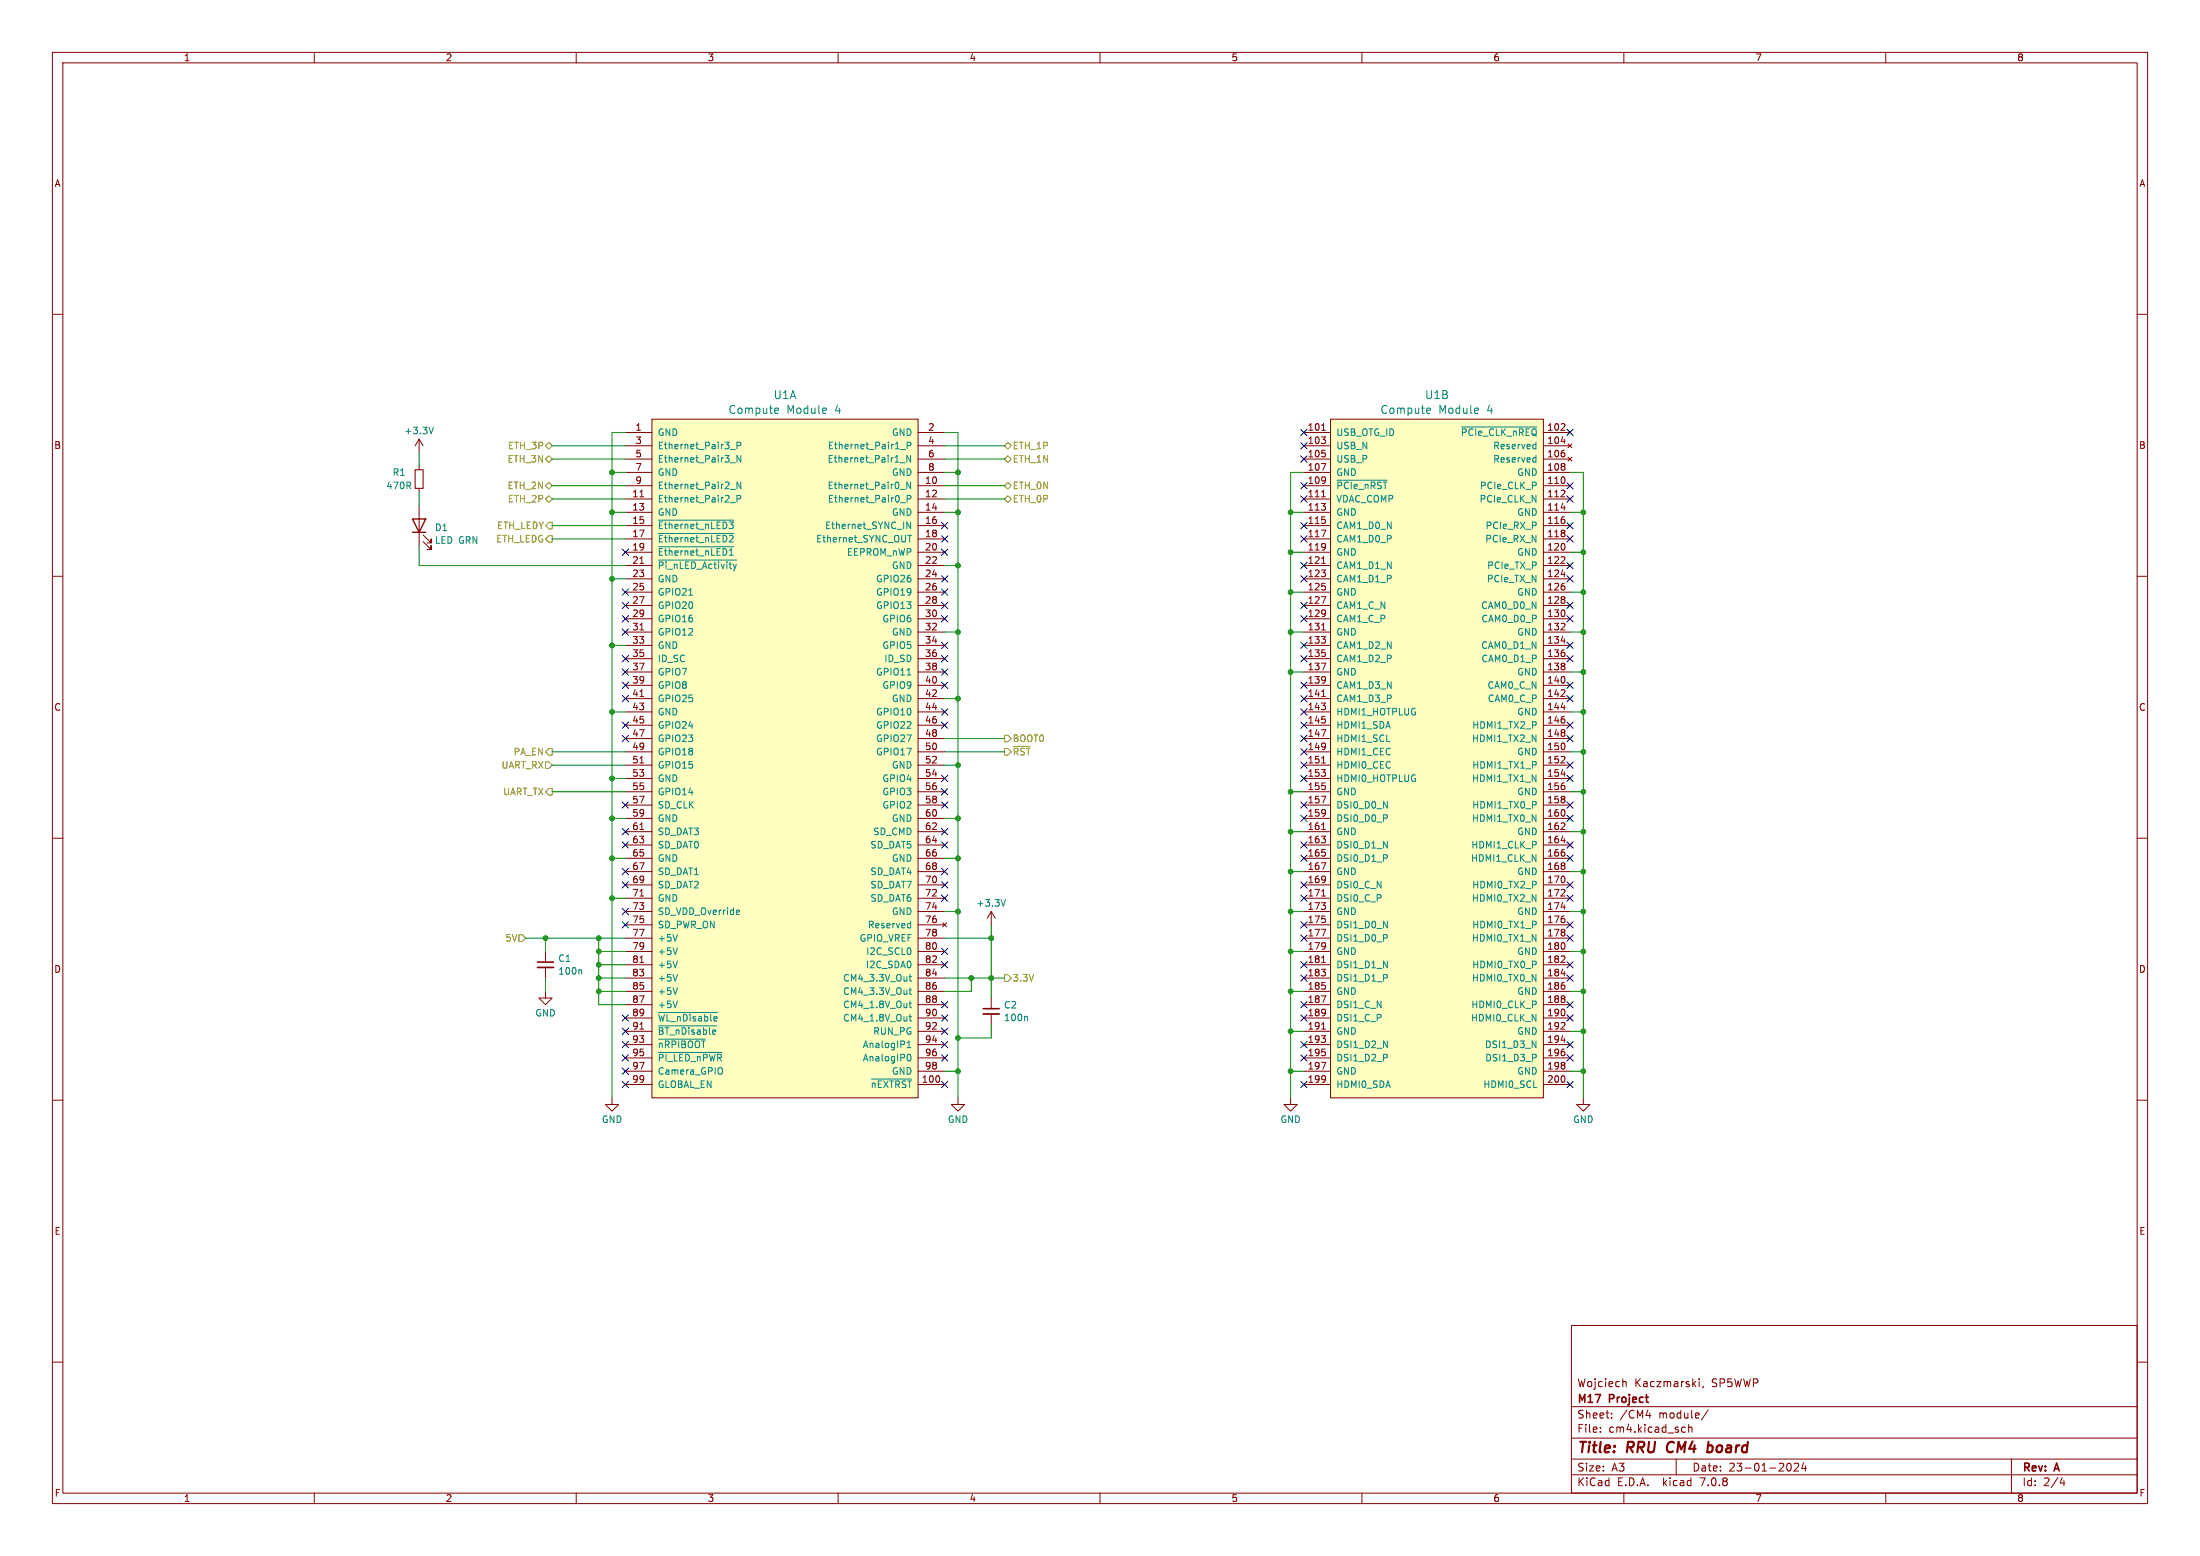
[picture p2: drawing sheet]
<svg xmlns="http://www.w3.org/2000/svg" width="420mm" height="297mm" viewBox="0 0 420 297" stroke-linecap="round" stroke-linejoin="round" font-family="sans-serif">
<g fill="none" stroke="#840000" stroke-width=".19">
<path d="M10 10h400v277h-400zM12 12h396v273h-396zM60 10v2M110 10v2M160 10v2M210 10v2M260 10v2M310 10v2M360 10v2M10 60h2M408 60h2M80 83.8l-.8 1.3"/>
<path d="M80 83.8v2.6M80 88.9v.8M80 93.2v.8M80 96.5v7.6M80 83.8l.8 1.3M119.4 82.6h5.1M119.4 92.7h5.1M119.4 95.3h5.1M119.4 97.8h5.1M119.4 85.1h5.1M119.4 87.6h5.1M119.4 90.2h5.1"/>
<path d="M122.2 94.8h.7M124.5 80h50.8v129.6h-50.8zM175.3 82.6h5M175.3 92.7h5M175.3 95.3h5M175.3 97.8h5M175.3 85.1h5M175.3 87.6h5M175.3 90.2h5M248.9 82.6h5.1M248.9 92.7h5.1M248.9 95.3h5.1"/>
<path d="M248.9 97.8h5.1M248.9 85.1h5.1M248.9 87.6h5.1M248.9 90.2h5.1M252.2 88.5h.9l-.6 1.3M252.3 94.8h.7M252.3 82.1h.7M254 80h40.6v129.6h-40.6zM294.6 82.6h5.1M294.6 92.7h5.1M294.6 95.3h5.1M294.6 97.8h5.1"/>
<path d="M294.6 85.1h5.1M294.6 87.6h5.1M294.6 90.2h5.1M298 94.8h.8M298 82.1h.8M298 84.2h.8M298 96.9h.8M298.7 81v.4M298.7 93.7v.4M299.3 84.7l.8 .8M299.3 87.2l.8 .8M300.1 84.7l-.8 .8"/>
<path d="M300.1 87.2l-.8 .8M10 110h2M80.8 103.4l1.5 1.5v-.8v.8h-.8M80.8 102.1l1.5 1.5v-.7v.7h-.8M119.4 100.3h5.1M119.4 102.9h5.1M119.4 105.4h5.1M119.4 108h5.1M119.4 110.5h5.1M119.4 113h5.1M119.4 115.6h5.1M119.4 118.1h5.1"/>
<path d="M122.2 107.5h.7M175.3 100.3h5M175.3 102.9h5M175.3 105.4h5M175.3 108h5M175.3 110.5h5M175.3 113h5M175.3 115.6h5M175.3 118.1h5M248.9 100.3h5.1M248.9 102.9h5.1M248.9 105.4h5.1"/>
<path d="M248.9 108h5.1M248.9 110.5h5.1M248.9 113h5.1M248.9 115.6h5.1M248.9 118.1h5.1M252.2 101.2h.9l-.6 1.3M252.2 113.9h.9l-.6 1.3M252.3 107.5h.7M294.6 100.3h5.1M294.6 102.9h5.1M294.6 105.4h5.1M294.6 108h5.1"/>
<path d="M294.6 110.5h5.1M294.6 113h5.1M294.6 115.6h5.1M294.6 118.1h5.1M298 107.5h.8M298 109.6h.8M298.7 106.4v.4M298.7 119.1v.4M408 110h2M119.4 120.7h5.1M119.4 123.2h5.1M119.4 125.7h5.1"/>
<path d="M119.4 128.3h5.1M119.4 130.8h5.1M119.4 133.4h5.1M119.4 135.9h5.1M119.4 138.4h5.1M122.2 120.2h.7M122.2 132.9h.7M175.3 120.7h5M175.3 123.2h5M175.3 125.7h5M175.3 128.3h5M175.3 130.8h5"/>
<path d="M175.3 133.4h5M175.3 135.9h5M175.3 138.4h5M248.9 120.7h5.1M248.9 123.2h5.1M248.9 125.7h5.1M248.9 128.3h5.1M248.9 130.8h5.1M248.9 133.4h5.1M248.9 135.9h5.1M248.9 138.4h5.1M252.2 126.6h.9l-.6 1.3"/>
<path d="M252.2 139.3h.9l-.6 1.3M252.3 120.2h.7M252.3 132.9h.7M294.6 120.7h5.1M294.6 123.2h5.1M294.6 125.7h5.1M294.6 128.3h5.1M294.6 130.8h5.1M294.6 133.4h5.1M294.6 135.9h5.1M294.6 138.4h5.1M298 120.2h.8"/>
<path d="M298 132.9h.8M298 122.3h.8M298 135h.8M298.7 131.8v.4M10 160h2M119.4 141h5.1M119.4 143.5h5.1M119.4 146.1h5.1M119.4 148.6h5.1M119.4 151.1h5.1M119.4 153.7h5.1M119.4 156.2h5.1"/>
<path d="M119.4 158.8h5.1M122.2 145.6h.7M122.2 158.3h.7M175.3 141h5M175.3 143.5h5M175.3 146.1h5M175.3 148.6h5M175.3 151.1h5M175.3 153.7h5M175.3 156.2h5M175.3 158.8h5M248.9 141h5.1"/>
<path d="M248.9 143.5h5.1M248.9 146.1h5.1M248.9 148.6h5.1M248.9 151.1h5.1M248.9 153.7h5.1M248.9 156.2h5.1M248.9 158.8h5.1M252.2 152h.9l-.6 1.3M252.3 145.6h.7M252.3 158.3h.7M294.6 141h5.1M294.6 143.5h5.1"/>
<path d="M294.6 146.1h5.1M294.6 148.6h5.1M294.6 151.1h5.1M294.6 153.7h5.1M294.6 156.2h5.1M294.6 158.8h5.1M298 145.6h.8M298 158.3h.8M298 147.7h.8M298.7 144.5v.4M298.7 157.2v.4M408 160h2"/>
<path d="M119.4 161.3h5.1M119.4 163.8h5.1M119.4 166.4h5.1M119.4 168.9h5.1M119.4 171.5h5.1M119.4 174h5.1M119.4 176.5h5.1M119.4 179.1h5.1M122.2 171h.7M175.3 161.3h5M175.3 163.8h5M175.3 166.4h5"/>
<path d="M175.3 168.9h5M175.3 171.5h5M175.3 174h5M175.3 176.5h5M175.3 179.1h5M180 176.1l.7 .8M180.7 176.1l-.7 .8M189.2 174v2.5M189.2 174l-.7 1.3M189.2 174l.8 1.3M248.9 161.3h5.1M248.9 163.8h5.1"/>
<path d="M248.9 166.4h5.1M248.9 168.9h5.1M248.9 171.5h5.1M248.9 174h5.1M248.9 176.5h5.1M248.9 179.1h5.1M252.2 164.7h.9l-.6 1.3M252.2 177.4h.9l-.6 1.3M252.3 171h.7M294.6 161.3h5.1M294.6 163.8h5.1M294.6 166.4h5.1"/>
<path d="M294.6 168.9h5.1M294.6 171.5h5.1M294.6 174h5.1M294.6 176.5h5.1M294.6 179.1h5.1M298 171h.8M298 160.4h.8M298 173.1h.8M298.7 169.9v.4M104.1 189.2v1.3h1.3l-1.3 1.3-1.2-1.3h1.2M104.1 181.6v2M104.1 184.7v2"/>
<path d="M119.4 181.6h5.1M119.4 184.2h5.1M119.4 186.7h5.1M119.4 189.2h5.1M119.4 191.8h5.1M119.4 194.3h5.1M119.4 196.9h5.1M119.4 199.4h5.1M122.2 183.7h.7M122.2 196.4h.7M175.3 181.6h5M175.3 184.2h5"/>
<path d="M175.3 186.7h5M175.3 189.2h5M175.3 191.8h5M175.3 194.3h5M175.3 196.9h5M175.3 199.4h5M189.2 190.5v2M189.2 193.5v2.1M248.9 181.6h5.1M248.9 184.2h5.1M248.9 186.7h5.1M248.9 189.2h5.1"/>
<path d="M248.9 191.8h5.1M248.9 194.3h5.1M248.9 196.9h5.1M248.9 199.4h5.1M252.2 190.1h.9l-.6 1.3M252.3 183.7h.7M252.3 196.4h.7M294.6 181.6h5.1M294.6 184.2h5.1M294.6 186.7h5.1M294.6 189.2h5.1M294.6 191.8h5.1"/>
<path d="M294.6 194.3h5.1M294.6 196.9h5.1M294.6 199.4h5.1M298 183.7h.8M298 196.4h.8M298 185.8h.8M298 198.5h.8M298.7 182.6v.4M298.7 195.3v.4M10 210h2M116.8 209.6v1.2h1.3l-1.3 1.3-1.2-1.3h1.2M119.4 207h5.1"/>
<path d="M119.4 201.9h5.1M119.4 204.5h5.1M175.3 207h5M175.3 201.9h5M175.3 204.5h5M182.9 209.6v1.2h1.2l-1.2 1.3-1.3-1.3h1.3M246.4 209.6v1.2h1.2l-1.2 1.3-1.3-1.3h1.3M248.9 207h5.1M248.9 201.9h5.1M248.9 204.5h5.1M252.2 202.8h.9l-.6 1.3M294.6 207h5.1"/>
<path d="M294.6 201.9h5.1M294.6 204.5h5.1M302.3 209.6v1.2h1.2l-1.2 1.3-1.3-1.3h1.3M408 210h2M10 260h2M300 253h108v32h-108zM408 260h2M300 278.5h108M300 274.5h108M300 268.5h108M305.5 273.2v.2M305.5 272.5v.1"/>
<path d="M307.7 270.5v.2M307.7 269.8v.1M310 263.7h.2l.2 .2v.8M314.2 270.2h1M314.9 269.7v1M320 278.5v3M321.3 272.4l.4 .1M321.7 273.3l-.4 .1M322.4 272.5l.2-.1 .3 .1 .1 .9M322.4 271.9v1.5M324.4 263.2v.1M324.4 263.7v1"/>
<path d="M325.2 264.6l-.2 .3M326.1 269.1l-1.3 1.9M341.3 279.4l.1-.1a.8 .8 0 0 1 .6 .7 .8 .8 0 0 1-.6 .8l-.1-.1M342.5 279.4l.6-.1 .2 .1 .1 .3-1 1.1h1M344.3 279.2l-.4 1.1h1M344.7 279.8v1M384 278.5v6.5M60 285v2M110 285v2M160 285v2M210 285v2M260 285v2"/>
<path d="M300 281.5h108M310 285v2M360 285v2M393.7 282l-.4 1.1h.9M394 282.6v1"/>
</g>
<path d="M318.5 275.5a1.26 1.26 0 0 0 0 1.6M326.1 276h.7M326.2 275.2l-.3 2M326.8 277a.67 .67 0 0 1-.9 .1" fill="none" stroke="#840000" stroke-width=".4"/>
<g fill="#ffffc2" stroke="#ffffc2" stroke-width=".19">
<path d="M124.5 80h50.8v129.6h-50.8z"/>
<path d="M254 80h40.6v129.6h-40.6z"/>
</g>
<g fill="none" stroke="#008484" stroke-width=".19">
<path d="M148.1 77.9l.5 .1v.3l-.7 .1M148.6 78.8l-.5 .1M272.6 77.9l.4 .1 .1 .3-.7 .1M273 78.8l-.4 .1M82.7 81.5l-.4 1.3M125.7 99.3h14.4M139.4 93.4h1M139.4 96h1M139.4 85.8h1M139.4 88.3h1M140.7 85.1l.6-.1 .1-.2v-.3l-.7-.1v1.3M140.7 95.2h.6l.1-.2v-.3l-.7-.1v1.2"/>
<path d="M141.4 86.9v1.3l-.7-1.3v1.3M141.4 92v1.3l-.7-1.3v1.3M171.8 93.4h1M171.8 88.3h1M171.9 96h1M171.9 85.8h1M173.1 99.6l.7 1.3v-1.3M173.2 95.2h.6l.1-.2-.1-.3-.6-.1v1.2M173.2 85.1l.6-.1 .1-.2-.1-.3-.6-.1v1.3M173.8 86.9v1.3l-.7-1.3v1.3M173.8 92v1.3l-.7-1.3v1.3M255.2 91.7h9.6"/>
<path d="M279 81.5h14.4M292.9 84.8l.3 .1M292.9 87.4h.3M293.2 84.4v1.3M293.2 86.9v1.3M293.2 85.6l-.3 .1M293.2 88.1l-.3 .1M125.7 101.8h14.4M125.7 104.4h14.4M125.7 106.9h14.9M131.5 113.6h.7M173.3 102.2h.7"/>
<path d="M173.7 102.2v1.2M173.2 128.8h.7M129.3 178.4l-.4 1.2M140.8 173.7l.3 .1 .1 .2-.6 .1M141.1 174.5l-.3 .1M173.5 176.3h.3M173.8 175.8v1.3M173.8 177l-.3 .1M192 171.7l-.5 1.3M110.9 185.1l.2 .2v.6M125.7 193.3h11.3M125.7 195.8h11.1"/>
<path d="M125.7 198.3h8.9M129.3 180.9l-.4 1.3M129.3 183.5l-.4 1.2M129.3 186l-.4 1.3M129.3 188.5l-.4 1.3M129.3 191.1l-.4 1.2M173.2 200h.7M173.2 199.1l.3-.4v1.3M173.5 186.4h.5M173.5 189h.5M173.5 191.5h.5M173.5 194h.5"/>
<path d="M173.7 186v1.1l.3 .2M173.7 188.5v1.1l.3 .2M173.7 191.1v1.1l.3 .1M173.7 193.6v1.1l.3 .2M196 194l.1 .2v.6M125.7 200.9h12.1M137.6 203.8h.1a.81 .81 0 0 1-.1 1.2M166.3 206h7.7M173.3 201.4l.2-.2a.68 .68 0 0 1 .4 .7 .68 .68 0 0 1-.4 .6l-.2-.1"/>
</g>
<path d="M79.2 89.7h1.6v3.5h-1.6z" fill="none" stroke="#840000" stroke-width=".2"/>
<path d="M102.6 184.7h3.1M187.7 193.5h3.1" fill="none" stroke="#840000" stroke-width=".33"/>
<path d="M102.6 183.6h3.1M187.7 192.5h3.1" fill="none" stroke="#840000" stroke-width=".3"/>
<path d="M78.7 99.1h2.6l-1.3 2.5zM78.7 101.6h2.6" fill="none" stroke="#840000" stroke-width=".25"/>
<g fill="none" stroke="#848400" stroke-width=".19">
<path d="M104.1 87.6l.7-.6 .6 .6-.6 .7zM104.1 85.1l.7-.6 .6 .6-.6 .6zM104.8 94.6l.6 .7-.6 .6-.7-.6zM104.8 92.1l.6 .6-.6 .6-.7-.6zM104.8 99.7h.6v1.3h-.6l-.7-.7zM191.8 85.1l.6-.6 .6 .6-.6 .6zM191.8 87.6l.6-.6 .6 .6-.6 .7zM191.8 95.3l.6-.7 .6 .7-.6 .6zM191.8 92.7l.6-.6 .6 .6-.6 .6zM104.8 102.2h.6v1.3h-.6l-.7-.6zM104.1 145.4h.7l.6 .7-.6 .6h-.7zM104.8 150.5h.6v1.3h-.6l-.7-.7z"/>
<path d="M104.8 142.9h.6v1.2h-.6l-.7-.6zM191.8 140.3h.6l.6 .7-.6 .6h-.6zM191.8 142.9h.6l.6 .6-.6 .6h-.6zM193.5 142.5h3.2M99.1 178.4h.6l.6 .7-.6 .6h-.6zM191.8 186.1h.6l.6 .6-.6 .6h-.6z"/>
</g>
<g fill="none" stroke="#008400" stroke-width=".19">
<path d="M80 86.4v2.5M80 94v2.5M105.4 85.1h14M105.4 95.3h14M105.4 92.7h14M105.4 87.6h14M116.8 97.8h2.6M116.8 90.2h2.6M119.4 82.6h-2.6v127M180.3 97.8h2.6M180.3 85.1h11.5M180.3 90.2h2.6"/>
<path d="M180.3 82.6h2.6v127M180.3 95.3h11.5M180.3 92.7h11.5M180.3 87.6h11.5M246.4 97.8h2.5M248.9 90.2h-2.5v119.4M299.7 90.2h2.6v119.4M299.7 97.8h2.6M80 104.1v3.9h39.4M105.4 102.9h14M105.4 100.3h14M116.8 110.5h2.6"/>
<path d="M180.3 108h2.6M246.4 113h2.5M246.4 105.4h2.5M299.7 113h2.6M299.7 105.4h2.6M116.8 123.2h2.6M116.8 135.9h2.6M180.3 120.7h2.6M180.3 133.4h2.6M246.4 120.7h2.5M246.4 128.3h2.5M299.7 120.7h2.6"/>
<path d="M299.7 128.3h2.6M299.7 135.9h2.6M105.4 143.5h14M105.4 146.1h14M105.4 151.1h14M116.8 156.2h2.6M116.8 148.6h2.6M180.3 143.5h11.5M180.3 146.1h2.6M180.3 156.2h2.6M180.3 141h11.5M246.4 158.8h2.5"/>
<path d="M246.4 151.1h2.5M299.7 143.5h2.6M299.7 158.8h2.6M299.7 151.1h2.6M100.3 179.1h19.1M104.1 179.1v2.5M114.3 179.1v12.7h5.1M116.8 171.5h2.6M116.8 163.8h2.6M180.3 179.1h8.9M180.3 174h2.6M180.3 163.8h2.6"/>
<path d="M189.2 176.5v14M246.4 174h2.5M246.4 166.4h2.5M299.7 174h2.6M299.7 166.4h2.6M104.1 186.7v2.5M114.3 186.7h5.1M114.3 184.2h5.1M114.3 181.6h5.1M114.3 189.2h5.1M180.3 186.7h11.5M185.4 186.7v2.5h-5.1"/>
<path d="M189.2 195.6v2.5h-6.3M246.4 181.6h2.5M246.4 189.2h2.5M246.4 196.9h2.5M299.7 181.6h2.6M299.7 189.2h2.6M299.7 196.9h2.6M180.3 204.5h2.6M246.4 204.5h2.5M299.7 204.5h2.6"/>
</g>
<g fill="none" stroke="#000084" stroke-width=".19">
<path d="M179.7 99.7l1.2 1.2M180.9 99.7l-1.2 1.2M248.3 99.7l1.2 1.2M248.3 92.1l1.2 1.2M248.3 94.6l1.2 1.3M248.3 81.9l1.2 1.3M248.3 84.5l1.2 1.2M248.3 87l1.2 1.2M249.5 84.5l-1.2 1.2M249.5 99.7l-1.2 1.2M249.5 92.1l-1.2 1.2M249.5 94.6l-1.2 1.3"/>
<path d="M249.5 81.9l-1.2 1.3M249.5 87l-1.2 1.2M299.1 92.1l1.2 1.2M299.1 81.9l1.2 1.3M299.1 94.6l1.2 1.3M299.1 99.7l1.2 1.2M300.3 92.1l-1.2 1.2M300.3 81.9l-1.2 1.3M300.3 94.6l-1.2 1.3M300.3 99.7l-1.2 1.2M118.8 104.8l1.2 1.2M118.8 115l1.2 1.2"/>
<path d="M118.8 112.4l1.2 1.2M118.8 117.5l1.2 1.2M120 104.8l-1.2 1.2M120 115l-1.2 1.2M120 112.4l-1.2 1.2M120 117.5l-1.2 1.2M179.7 117.5l1.2 1.2M179.7 115l1.2 1.2M179.7 112.4l1.2 1.2M179.7 109.9l1.2 1.2M179.7 104.8l1.2 1.2M179.7 102.3l1.2 1.2"/>
<path d="M180.9 115l-1.2 1.2M180.9 104.8l-1.2 1.2M180.9 117.5l-1.2 1.2M180.9 112.4l-1.2 1.2M180.9 109.9l-1.2 1.2M180.9 102.3l-1.2 1.2M248.3 102.3l1.2 1.2M248.3 109.9l1.2 1.2M248.3 107.3l1.2 1.3M248.3 115l1.2 1.2M248.3 117.5l1.2 1.2M249.5 102.3l-1.2 1.2"/>
<path d="M249.5 109.9l-1.2 1.2M249.5 107.3l-1.2 1.3M249.5 115l-1.2 1.2M249.5 117.5l-1.2 1.2M299.1 117.5l1.2 1.2M299.1 102.3l1.2 1.2M299.1 107.3l1.2 1.3M299.1 109.9l1.2 1.2M299.1 115l1.2 1.2M300.3 117.5l-1.2 1.2M300.3 102.3l-1.2 1.2M300.3 107.3l-1.2 1.3"/>
<path d="M300.3 109.9l-1.2 1.2M300.3 115l-1.2 1.2M118.8 130.2l1.2 1.2M118.8 132.7l1.2 1.3M118.8 137.8l1.2 1.2M118.8 120l1.2 1.3M118.8 127.7l1.2 1.2M118.8 125.1l1.2 1.2M120 130.2l-1.2 1.2M120 132.7l-1.2 1.3M120 137.8l-1.2 1.2M120 120l-1.2 1.3"/>
<path d="M120 127.7l-1.2 1.2M120 125.1l-1.2 1.2M179.7 130.2l1.2 1.2M179.7 135.3l1.2 1.2M179.7 127.7l1.2 1.2M179.7 137.8l1.2 1.2M179.7 122.6l1.2 1.2M179.7 125.1l1.2 1.2M180.9 130.2l-1.2 1.2M180.9 135.3l-1.2 1.2M180.9 127.7l-1.2 1.2M180.9 137.8l-1.2 1.2"/>
<path d="M180.9 122.6l-1.2 1.2M180.9 125.1l-1.2 1.2M248.3 125.1l1.2 1.2M248.3 137.8l1.2 1.2M248.3 130.2l1.2 1.2M248.3 135.3l1.2 1.2M248.3 122.6l1.2 1.2M248.3 132.7l1.2 1.3M249.5 132.7l-1.2 1.3M249.5 137.8l-1.2 1.2M249.5 130.2l-1.2 1.2M249.5 125.1l-1.2 1.2"/>
<path d="M249.5 135.3l-1.2 1.2M249.5 122.6l-1.2 1.2M299.1 137.8l1.2 1.2M299.1 125.1l1.2 1.2M299.1 122.6l1.2 1.2M299.1 132.7l1.2 1.3M299.1 130.2l1.2 1.2M300.3 137.8l-1.2 1.2M300.3 125.1l-1.2 1.2M300.3 122.6l-1.2 1.2M300.3 132.7l-1.2 1.3M300.3 130.2l-1.2 1.2"/>
<path d="M118.8 158.1l1.2 1.3M118.8 153.1l1.2 1.2M118.8 140.4l1.2 1.2M120 158.1l-1.2 1.3M120 153.1l-1.2 1.2M120 140.4l-1.2 1.2M179.7 150.5l1.2 1.2M179.7 153.1l1.2 1.2M179.7 158.1l1.2 1.3M179.7 148l1.2 1.2M180.9 150.5l-1.2 1.2M180.9 153.1l-1.2 1.2"/>
<path d="M180.9 158.1l-1.2 1.3M180.9 148l-1.2 1.2M248.3 153.1l1.2 1.2M248.3 155.6l1.2 1.2M248.3 140.4l1.2 1.2M248.3 148l1.2 1.2M248.3 142.9l1.2 1.2M248.3 145.4l1.2 1.3M249.5 153.1l-1.2 1.2M249.5 142.9l-1.2 1.2M249.5 145.4l-1.2 1.3M249.5 155.6l-1.2 1.2"/>
<path d="M249.5 140.4l-1.2 1.2M249.5 148l-1.2 1.2M299.1 153.1l1.2 1.2M299.1 155.6l1.2 1.2M299.1 145.4l1.2 1.3M299.1 148l1.2 1.2M299.1 140.4l1.2 1.2M300.3 153.1l-1.2 1.2M300.3 155.6l-1.2 1.2M300.3 145.4l-1.2 1.3M300.3 148l-1.2 1.2M300.3 140.4l-1.2 1.2"/>
<path d="M118.8 173.4l1.2 1.2M118.8 175.9l1.2 1.2M118.8 168.3l1.2 1.2M118.8 165.8l1.2 1.2M118.8 160.7l1.2 1.2M120 173.4l-1.2 1.2M120 175.9l-1.2 1.2M120 168.3l-1.2 1.2M120 165.8l-1.2 1.2M120 160.7l-1.2 1.2M179.7 168.3l1.2 1.2M179.7 170.8l1.2 1.3"/>
<path d="M179.7 160.7l1.2 1.2M179.7 165.8l1.2 1.2M180.9 168.3l-1.2 1.2M180.9 170.8l-1.2 1.3M180.9 160.7l-1.2 1.2M180.9 165.8l-1.2 1.2M248.3 168.3l1.2 1.2M248.3 175.9l1.2 1.2M248.3 170.8l1.2 1.3M248.3 160.7l1.2 1.2M248.3 163.2l1.2 1.2M248.3 178.5l1.2 1.2"/>
<path d="M249.5 168.3l-1.2 1.2M249.5 175.9l-1.2 1.2M249.5 160.7l-1.2 1.2M249.5 170.8l-1.2 1.3M249.5 163.2l-1.2 1.2M249.5 178.5l-1.2 1.2M299.1 175.9l1.2 1.2M299.1 170.8l1.2 1.3M299.1 168.3l1.2 1.2M299.1 178.5l1.2 1.2M299.1 163.2l1.2 1.2M299.1 160.7l1.2 1.2"/>
<path d="M300.3 175.9l-1.2 1.2M300.3 170.8l-1.2 1.3M300.3 168.3l-1.2 1.2M300.3 178.5l-1.2 1.2M300.3 163.2l-1.2 1.2M300.3 160.7l-1.2 1.2M118.8 198.8l1.2 1.2M118.8 193.7l1.2 1.2M118.8 196.2l1.2 1.3M120 196.2l-1.2 1.3M120 198.8l-1.2 1.2M120 193.7l-1.2 1.2"/>
<path d="M179.7 198.8l1.2 1.2M179.7 196.2l1.2 1.3M179.7 193.7l1.2 1.2M179.7 191.2l1.2 1.2M179.7 183.5l1.2 1.3M179.7 181l1.2 1.2M180.9 198.8l-1.2 1.2M180.9 196.2l-1.2 1.3M180.9 193.7l-1.2 1.2M180.9 191.2l-1.2 1.2M180.9 183.5l-1.2 1.3M180.9 181l-1.2 1.2"/>
<path d="M248.3 191.2l1.2 1.2M248.3 193.7l1.2 1.2M248.3 183.5l1.2 1.3M248.3 186.1l1.2 1.2M248.3 198.8l1.2 1.2M249.5 183.5l-1.2 1.3M249.5 191.2l-1.2 1.2M249.5 193.7l-1.2 1.2M249.5 186.1l-1.2 1.2M249.5 198.8l-1.2 1.2M299.1 183.5l1.2 1.3M299.1 186.1l1.2 1.2"/>
<path d="M299.1 191.2l1.2 1.2M299.1 193.7l1.2 1.2M299.1 198.8l1.2 1.2M300.3 183.5l-1.2 1.3M300.3 186.1l-1.2 1.2M300.3 191.2l-1.2 1.2M300.3 193.7l-1.2 1.2M300.3 198.8l-1.2 1.2M118.8 206.4l1.2 1.2M118.8 203.9l1.2 1.2M118.8 201.3l1.2 1.2M120 206.4l-1.2 1.2"/>
<path d="M120 203.9l-1.2 1.2M120 201.3l-1.2 1.2M179.7 206.4l1.2 1.2M179.7 201.3l1.2 1.2M180.9 201.3l-1.2 1.2M180.9 206.4l-1.2 1.2M248.3 201.3l1.2 1.2M248.3 206.4l1.2 1.2M249.5 206.4l-1.2 1.2M249.5 201.3l-1.2 1.2M299.1 201.3l1.2 1.2M299.1 206.4l1.2 1.2"/>
<path d="M300.3 201.3l-1.2 1.2M300.3 206.4l-1.2 1.2"/>
</g>
<g fill="#008400" stroke="#008400" stroke-width=".19">
<circle cx="302.3" cy="204.5" r=".46"/>
<circle cx="302.3" cy="174" r=".46"/>
<circle cx="302.3" cy="181.6" r=".46"/>
<circle cx="302.3" cy="189.2" r=".46"/>
<circle cx="302.3" cy="158.8" r=".46"/>
<circle cx="302.3" cy="166.4" r=".46"/>
<circle cx="302.3" cy="196.9" r=".46"/>
<circle cx="302.3" cy="151.1" r=".46"/>
<circle cx="302.3" cy="128.3" r=".46"/>
<circle cx="302.3" cy="120.7" r=".46"/>
<circle cx="302.3" cy="143.5" r=".46"/>
<circle cx="302.3" cy="97.8" r=".46"/>
<circle cx="302.3" cy="135.9" r=".46"/>
<circle cx="302.3" cy="105.4" r=".46"/>
<circle cx="302.3" cy="113" r=".46"/>
<circle cx="246.4" cy="151.1" r=".46"/>
<circle cx="246.4" cy="158.8" r=".46"/>
<circle cx="246.4" cy="196.9" r=".46"/>
<circle cx="246.4" cy="189.2" r=".46"/>
<circle cx="246.4" cy="174" r=".46"/>
<circle cx="246.4" cy="204.5" r=".46"/>
<circle cx="246.4" cy="166.4" r=".46"/>
<circle cx="246.4" cy="181.6" r=".46"/>
<circle cx="246.4" cy="113" r=".46"/>
<circle cx="246.4" cy="97.8" r=".46"/>
<circle cx="246.4" cy="128.3" r=".46"/>
<circle cx="246.4" cy="105.4" r=".46"/>
<circle cx="246.4" cy="120.7" r=".46"/>
<circle cx="189.2" cy="186.7" r=".46"/>
<circle cx="189.2" cy="179.1" r=".46"/>
<circle cx="182.9" cy="198.1" r=".46"/>
<circle cx="182.9" cy="204.5" r=".46"/>
<circle cx="185.4" cy="186.7" r=".46"/>
<circle cx="182.9" cy="120.7" r=".46"/>
<circle cx="182.9" cy="90.2" r=".46"/>
<circle cx="182.9" cy="108" r=".46"/>
<circle cx="182.9" cy="133.4" r=".46"/>
<circle cx="182.9" cy="97.8" r=".46"/>
<circle cx="114.3" cy="179.1" r=".46"/>
<circle cx="114.3" cy="184.2" r=".46"/>
<circle cx="114.3" cy="186.7" r=".46"/>
<circle cx="114.3" cy="189.2" r=".46"/>
<circle cx="114.3" cy="181.6" r=".46"/>
<circle cx="116.8" cy="148.6" r=".46"/>
<circle cx="116.8" cy="123.2" r=".46"/>
<circle cx="116.8" cy="97.8" r=".46"/>
<circle cx="116.8" cy="110.5" r=".46"/>
<circle cx="116.8" cy="135.9" r=".46"/>
<circle cx="116.8" cy="171.5" r=".46"/>
<circle cx="116.8" cy="163.8" r=".46"/>
<circle cx="116.8" cy="156.2" r=".46"/>
<circle cx="104.1" cy="179.1" r=".46"/>
<circle cx="182.9" cy="156.2" r=".46"/>
<circle cx="182.9" cy="174" r=".46"/>
<circle cx="182.9" cy="163.8" r=".46"/>
<circle cx="182.9" cy="146.1" r=".46"/>
<circle cx="116.8" cy="90.2" r=".46"/>
</g>
<g font-size="2.8" fill="#840000">
<text x="301" y="277.9">Title:</text>
<text x="310.6" y="277.9">RRU</text>
<text x="319.1" y="277.9">CM4</text>
<text x="327.6" y="277.9">board</text>
</g>
<g font-size="2.1" fill="#008484">
<text x="147.6" y="76.4">U1A</text>
<text x="272" y="76.4">U1B</text>
<text x="139" y="79.2">Compute</text>
<text x="150.2" y="79.2">Module</text>
<text x="159.5" y="79.2">4</text>
<text x="263.4" y="79.2">Compute</text>
<text x="274.6" y="79.2">Module</text>
<text x="283.9" y="79.2">4</text>
</g>
<g font-size="2.1" fill="#840000">
<text x="301" y="268.2">M17</text>
<text x="301" y="265">Wojciech</text>
<text x="307.3" y="268.2">Project</text>
<text x="312" y="265">Kaczmarski,</text>
<text x="326.8" y="265">SP5WWP</text>
<text x="301" y="273.7">File:</text>
<text x="301" y="271">Sheet:</text>
<text x="307.1" y="273.7">cm4.kicad_sch</text>
<text x="309.2" y="271">/CM4</text>
<text x="316.7" y="271">module/</text>
<text x="301" y="281.1">Size:</text>
<text x="307.6" y="281.1">A3</text>
<text x="323" y="281.1">Date:</text>
<text x="330" y="281.1">23-01-2024</text>
<text x="386" y="281.3">Rev:</text>
<text x="392.4" y="281.3">A</text>
<text x="301" y="283.9">KiCad</text>
<text x="308.7" y="283.9">E.D.A.</text>
<text x="317.6" y="283.9">kicad</text>
<text x="324.8" y="283.9">7.0.8</text>
<text x="386" y="283.9">Id:</text>
<text x="390.1" y="283.9">2/4</text>
</g>
<g font-size="1.8" fill="#840000">
<text x="35" y="11.9">1</text>
<text x="85" y="11.9">2</text>
<text x="135" y="11.9">3</text>
<text x="185" y="11.9">4</text>
<text x="235" y="11.9">5</text>
<text x="285" y="11.9">6</text>
<text x="335" y="11.9">7</text>
<text x="385" y="11.9">8</text>
<text x="10.3" y="35.9">A</text>
<text x="408.3" y="35.9">A</text>
<text x="121.2" y="82.3">1</text>
<text x="177.1" y="82.3">2</text>
<text x="249.5" y="82.3">101</text>
<text x="295.3" y="82.3">102</text>
<text x="10.3" y="85.9">B</text>
<text x="121.2" y="84.8">3</text>
<text x="121.2" y="87.4">5</text>
<text x="121.2" y="89.9">7</text>
<text x="177.1" y="84.8">4</text>
<text x="177.1" y="87.4">6</text>
<text x="177.1" y="89.9">8</text>
<text x="249.5" y="84.8">103</text>
<text x="249.5" y="87.4">105</text>
<text x="249.5" y="89.9">107</text>
<text x="295.3" y="84.8">104</text>
<text x="295.3" y="87.4">106</text>
<text x="295.3" y="89.9">108</text>
<text x="408.2" y="85.9">B</text>
<text x="120.6" y="95">11</text>
<text x="121.2" y="92.5">9</text>
<text x="176.5" y="92.5">10</text>
<text x="176.5" y="95">12</text>
<text x="249.5" y="92.5">109</text>
<text x="249.5" y="95">111</text>
<text x="295.3" y="92.5">110</text>
<text x="295.3" y="95">112</text>
<text x="120.6" y="97.5">13</text>
<text x="120.6" y="100.1">15</text>
<text x="176.5" y="97.5">14</text>
<text x="176.5" y="100.1">16</text>
<text x="249.5" y="97.5">113</text>
<text x="249.5" y="100.1">115</text>
<text x="295.3" y="97.5">114</text>
<text x="295.3" y="100.1">116</text>
<text x="120.6" y="102.6">17</text>
<text x="120.6" y="105.2">19</text>
<text x="120.6" y="107.7">21</text>
<text x="176.5" y="102.6">18</text>
<text x="176.5" y="105.2">20</text>
<text x="176.5" y="107.7">22</text>
<text x="249.5" y="102.6">117</text>
<text x="249.5" y="105.2">119</text>
<text x="249.5" y="107.7">121</text>
<text x="295.3" y="102.6">118</text>
<text x="295.3" y="105.2">120</text>
<text x="295.3" y="107.7">122</text>
<text x="120.6" y="110.2">23</text>
<text x="120.6" y="112.8">25</text>
<text x="176.5" y="110.2">24</text>
<text x="176.5" y="112.8">26</text>
<text x="249.5" y="110.2">123</text>
<text x="249.5" y="112.8">125</text>
<text x="295.3" y="110.2">124</text>
<text x="295.3" y="112.8">126</text>
<text x="120.6" y="115.3">27</text>
<text x="120.6" y="117.9">29</text>
<text x="176.5" y="115.3">28</text>
<text x="176.5" y="117.9">30</text>
<text x="249.5" y="115.3">127</text>
<text x="249.5" y="117.9">129</text>
<text x="295.3" y="115.3">128</text>
<text x="295.3" y="117.9">130</text>
<text x="120.6" y="120.4">31</text>
<text x="120.6" y="122.9">33</text>
<text x="120.6" y="125.5">35</text>
<text x="176.5" y="120.4">32</text>
<text x="176.5" y="122.9">34</text>
<text x="176.5" y="125.5">36</text>
<text x="249.5" y="120.4">131</text>
<text x="249.5" y="122.9">133</text>
<text x="249.5" y="125.5">135</text>
<text x="295.3" y="120.4">132</text>
<text x="295.3" y="122.9">134</text>
<text x="295.3" y="125.5">136</text>
<text x="120.6" y="128">37</text>
<text x="120.6" y="130.6">39</text>
<text x="176.5" y="128">38</text>
<text x="176.5" y="130.6">40</text>
<text x="249.5" y="128">137</text>
<text x="249.5" y="130.6">139</text>
<text x="295.3" y="128">138</text>
<text x="295.3" y="130.6">140</text>
<text x="10.3" y="135.9">C</text>
<text x="120.6" y="133.1">41</text>
<text x="120.6" y="135.6">43</text>
<text x="176.5" y="133.1">42</text>
<text x="176.5" y="135.6">44</text>
<text x="249.5" y="133.1">141</text>
<text x="249.5" y="135.6">143</text>
<text x="295.3" y="133.1">142</text>
<text x="295.3" y="135.6">144</text>
<text x="408.2" y="135.9">C</text>
<text x="120.6" y="138.2">45</text>
<text x="120.6" y="140.7">47</text>
<text x="120.6" y="143.3">49</text>
<text x="176.5" y="138.2">46</text>
<text x="176.5" y="140.7">48</text>
<text x="176.5" y="143.3">50</text>
<text x="249.5" y="138.2">145</text>
<text x="249.5" y="140.7">147</text>
<text x="249.5" y="143.3">149</text>
<text x="295.3" y="138.2">146</text>
<text x="295.3" y="140.7">148</text>
<text x="295.3" y="143.3">150</text>
<text x="120.6" y="145.8">51</text>
<text x="120.6" y="148.3">53</text>
<text x="176.5" y="145.8">52</text>
<text x="176.5" y="148.3">54</text>
<text x="249.5" y="145.8">151</text>
<text x="249.5" y="148.3">153</text>
<text x="295.3" y="145.8">152</text>
<text x="295.3" y="148.3">154</text>
<text x="120.6" y="150.9">55</text>
<text x="120.6" y="153.4">57</text>
<text x="120.6" y="156">59</text>
<text x="176.5" y="150.9">56</text>
<text x="176.5" y="153.4">58</text>
<text x="176.5" y="156">60</text>
<text x="249.5" y="150.9">155</text>
<text x="249.5" y="153.4">157</text>
<text x="249.5" y="156">159</text>
<text x="295.3" y="150.9">156</text>
<text x="295.3" y="153.4">158</text>
<text x="295.3" y="156">160</text>
<text x="120.6" y="158.5">61</text>
<text x="120.6" y="161">63</text>
<text x="176.5" y="158.5">62</text>
<text x="176.5" y="161">64</text>
<text x="249.5" y="158.5">161</text>
<text x="249.5" y="161">163</text>
<text x="295.3" y="158.5">162</text>
<text x="295.3" y="161">164</text>
<text x="120.6" y="163.6">65</text>
<text x="120.6" y="166.1">67</text>
<text x="176.5" y="163.6">66</text>
<text x="176.5" y="166.1">68</text>
<text x="249.5" y="163.6">165</text>
<text x="249.5" y="166.1">167</text>
<text x="295.3" y="163.6">166</text>
<text x="295.3" y="166.1">168</text>
<text x="120.6" y="168.7">69</text>
<text x="120.6" y="171.2">71</text>
<text x="120.6" y="173.7">73</text>
<text x="176.5" y="168.7">70</text>
<text x="176.5" y="171.2">72</text>
<text x="176.5" y="173.7">74</text>
<text x="249.5" y="168.7">169</text>
<text x="249.5" y="171.2">171</text>
<text x="249.5" y="173.7">173</text>
<text x="295.3" y="168.7">170</text>
<text x="295.3" y="171.2">172</text>
<text x="295.3" y="173.7">174</text>
<text x="120.6" y="176.3">75</text>
<text x="120.6" y="178.8">77</text>
<text x="176.5" y="176.3">76</text>
<text x="176.5" y="178.8">78</text>
<text x="249.5" y="176.3">175</text>
<text x="249.5" y="178.8">177</text>
<text x="295.3" y="176.3">176</text>
<text x="295.3" y="178.8">178</text>
<text x="10.3" y="185.9">D</text>
<text x="120.6" y="181.4">79</text>
<text x="120.6" y="183.9">81</text>
<text x="176.5" y="181.4">80</text>
<text x="176.5" y="183.9">82</text>
<text x="249.5" y="181.4">179</text>
<text x="249.5" y="183.9">181</text>
<text x="295.3" y="181.4">180</text>
<text x="295.3" y="183.9">182</text>
<text x="408.2" y="185.9">D</text>
<text x="120.6" y="186.4">83</text>
<text x="120.6" y="189">85</text>
<text x="120.6" y="191.5">87</text>
<text x="176.5" y="186.4">84</text>
<text x="176.5" y="189">86</text>
<text x="176.5" y="191.5">88</text>
<text x="249.5" y="186.4">183</text>
<text x="249.5" y="189">185</text>
<text x="249.5" y="191.5">187</text>
<text x="295.3" y="186.4">184</text>
<text x="295.3" y="189">186</text>
<text x="295.3" y="191.5">188</text>
<text x="120.6" y="194.1">89</text>
<text x="120.6" y="196.6">91</text>
<text x="176.5" y="194.1">90</text>
<text x="176.5" y="196.6">92</text>
<text x="249.5" y="194.1">189</text>
<text x="249.5" y="196.6">191</text>
<text x="295.3" y="194.1">190</text>
<text x="295.3" y="196.6">192</text>
<text x="120.6" y="199.1">93</text>
<text x="120.6" y="201.7">95</text>
<text x="176.5" y="199.1">94</text>
<text x="176.5" y="201.7">96</text>
<text x="249.5" y="199.1">193</text>
<text x="249.5" y="201.7">195</text>
<text x="295.3" y="199.1">194</text>
<text x="295.3" y="201.7">196</text>
<text x="120.6" y="204.2">97</text>
<text x="120.6" y="206.8">99</text>
<text x="175.9" y="206.8">100</text>
<text x="176.5" y="204.2">98</text>
<text x="249.5" y="204.2">197</text>
<text x="249.5" y="206.8">199</text>
<text x="295.3" y="204.2">198</text>
<text x="295.3" y="206.8">200</text>
<text x="10.3" y="235.9">E</text>
<text x="408.3" y="235.9">E</text>
<text x="10.3" y="285.9">F</text>
<text x="35" y="286.9">1</text>
<text x="85" y="286.9">2</text>
<text x="135" y="286.9">3</text>
<text x="185" y="286.9">4</text>
<text x="235" y="286.9">5</text>
<text x="285" y="286.9">6</text>
<text x="335" y="286.9">7</text>
<text x="385" y="286.9">8</text>
<text x="408.3" y="285.9">F</text>
</g>
<g font-size="1.8" fill="#008484">
<text x="77.1" y="83.1">+3.3V</text>
<text x="125.5" y="83.4">GND</text>
<text x="170.2" y="83.4">GND</text>
<text x="255" y="83.4">USB_OTG_ID</text>
<text x="278.8" y="83.4">~{PCIe_CLK_nREQ}</text>
<text x="125.5" y="86">Ethernet_Pair3_P</text>
<text x="125.5" y="88.5">Ethernet_Pair3_N</text>
<text x="157.9" y="88.5">Ethernet_Pair1_N</text>
<text x="158" y="86">Ethernet_Pair1_P</text>
<text x="255" y="86">USB_N</text>
<text x="255" y="88.5">USB_P</text>
<text x="285" y="86">Reserved</text>
<text x="285" y="88.5">Reserved</text>
<text x="73.6" y="93.6">470R</text>
<text x="74.9" y="91">R1</text>
<text x="125.5" y="91">GND</text>
<text x="125.5" y="93.6">Ethernet_Pair2_N</text>
<text x="157.9" y="93.6">Ethernet_Pair0_N</text>
<text x="170.2" y="91">GND</text>
<text x="255" y="91">GND</text>
<text x="255" y="93.6">~{PCIe_nRST}</text>
<text x="282.4" y="93.6">PCIe_CLK_P</text>
<text x="289.5" y="91">GND</text>
<text x="82.9" y="101.6">D1</text>
<text x="125.5" y="96.1">Ethernet_Pair2_P</text>
<text x="125.5" y="98.7">GND</text>
<text x="125.5" y="101.2">~{Ethernet_nLED3}</text>
<text x="157.4" y="101.2">Ethernet_SYNC_IN</text>
<text x="158" y="96.1">Ethernet_Pair0_P</text>
<text x="170.2" y="98.7">GND</text>
<text x="255" y="96.1">VDAC_COMP</text>
<text x="255" y="98.7">GND</text>
<text x="255" y="101.2">CAM1_D0_N</text>
<text x="282.4" y="96.1">PCIe_CLK_N</text>
<text x="283.5" y="101.2">PCIe_RX_P</text>
<text x="289.5" y="98.7">GND</text>
<text x="82.9" y="104">LED GRN</text>
<text x="125.5" y="103.7">~{Ethernet_nLED2}</text>
<text x="125.5" y="106.3">~{Ethernet_nLED1}</text>
<text x="155.7" y="103.7">Ethernet_SYNC_OUT</text>
<text x="161.6" y="106.3">EEPROM_nWP</text>
<text x="255" y="103.7">CAM1_D0_P</text>
<text x="255" y="106.3">GND</text>
<text x="283.4" y="103.7">PCIe_RX_N</text>
<text x="289.5" y="106.3">GND</text>
<text x="125.5" y="108.8">~{Pi_nLED_Activity}</text>
<text x="125.5" y="111.4">GND</text>
<text x="125.5" y="113.9">GPIO21</text>
<text x="167.1" y="111.4">GPIO26</text>
<text x="167.1" y="113.9">GPIO19</text>
<text x="170.2" y="108.8">GND</text>
<text x="255" y="108.8">CAM1_D1_N</text>
<text x="255" y="111.4">CAM1_D1_P</text>
<text x="255" y="113.9">GND</text>
<text x="283.7" y="111.4">PCIe_TX_N</text>
<text x="283.8" y="108.8">PCIe_TX_P</text>
<text x="289.5" y="113.9">GND</text>
<text x="125.5" y="116.4">GPIO20</text>
<text x="125.5" y="119">GPIO16</text>
<text x="167.1" y="116.4">GPIO13</text>
<text x="168.4" y="119">GPIO6</text>
<text x="255" y="116.4">CAM1_C_N</text>
<text x="255" y="119">CAM1_C_P</text>
<text x="282.7" y="116.4">CAM0_D0_N</text>
<text x="282.7" y="119">CAM0_D0_P</text>
<text x="125.5" y="121.5">GPIO12</text>
<text x="125.5" y="124.1">GND</text>
<text x="168.4" y="124.1">GPIO5</text>
<text x="170.2" y="121.5">GND</text>
<text x="255" y="121.5">GND</text>
<text x="255" y="124.1">CAM1_D2_N</text>
<text x="282.7" y="124.1">CAM0_D1_N</text>
<text x="289.5" y="121.5">GND</text>
<text x="125.5" y="126.6">ID_SC</text>
<text x="125.5" y="129.1">GPIO7</text>
<text x="125.5" y="131.7">GPIO8</text>
<text x="167.1" y="129.1">GPIO11</text>
<text x="168.4" y="131.7">GPIO9</text>
<text x="168.7" y="126.6">ID_SD</text>
<text x="255" y="126.6">CAM1_D2_P</text>
<text x="255" y="129.1">GND</text>
<text x="255" y="131.7">CAM1_D3_N</text>
<text x="282.7" y="126.6">CAM0_D1_P</text>
<text x="283.9" y="131.7">CAM0_C_N</text>
<text x="289.5" y="129.1">GND</text>
<text x="125.5" y="134.2">GPIO25</text>
<text x="125.5" y="136.8">GND</text>
<text x="167.1" y="136.8">GPIO10</text>
<text x="170.2" y="134.2">GND</text>
<text x="255" y="134.2">CAM1_D3_P</text>
<text x="255" y="136.8">HDMI1_HOTPLUG</text>
<text x="283.9" y="134.2">CAM0_C_P</text>
<text x="289.5" y="136.8">GND</text>
<text x="125.5" y="139.3">GPIO24</text>
<text x="125.5" y="141.8">GPIO23</text>
<text x="167.1" y="139.3">GPIO22</text>
<text x="167.1" y="141.8">GPIO27</text>
<text x="255" y="139.3">HDMI1_SDA</text>
<text x="255" y="141.8">HDMI1_SCL</text>
<text x="280.9" y="141.8">HDMI1_TX2_N</text>
<text x="281" y="139.3">HDMI1_TX2_P</text>
<text x="125.5" y="144.4">GPIO18</text>
<text x="125.5" y="146.9">GPIO15</text>
<text x="125.5" y="149.5">GND</text>
<text x="167.1" y="144.4">GPIO17</text>
<text x="168.4" y="149.5">GPIO4</text>
<text x="170.2" y="146.9">GND</text>
<text x="255" y="144.4">HDMI1_CEC</text>
<text x="255" y="146.9">HDMI0_CEC</text>
<text x="255" y="149.5">HDMI0_HOTPLUG</text>
<text x="280.9" y="149.5">HDMI1_TX1_N</text>
<text x="281" y="146.9">HDMI1_TX1_P</text>
<text x="289.5" y="144.4">GND</text>
<text x="125.5" y="152">GPIO14</text>
<text x="125.5" y="154.5">SD_CLK</text>
<text x="168.4" y="152">GPIO3</text>
<text x="168.4" y="154.5">GPIO2</text>
<text x="255" y="152">GND</text>
<text x="255" y="154.5">DSI0_D0_N</text>
<text x="281" y="154.5">HDMI1_TX0_P</text>
<text x="289.5" y="152">GND</text>
<text x="125.5" y="157.1">GND</text>
<text x="125.5" y="159.6">SD_DAT3</text>
<text x="166.6" y="159.6">SD_CMD</text>
<text x="170.2" y="157.1">GND</text>
<text x="255" y="157.1">DSI0_D0_P</text>
<text x="255" y="159.6">GND</text>
<text x="280.9" y="157.1">HDMI1_TX0_N</text>
<text x="289.5" y="159.6">GND</text>
<text x="125.5" y="162.2">SD_DAT0</text>
<text x="125.5" y="164.7">GND</text>
<text x="125.5" y="167.2">SD_DAT1</text>
<text x="166.1" y="162.2">SD_DAT5</text>
<text x="166.1" y="167.2">SD_DAT4</text>
<text x="170.2" y="164.7">GND</text>
<text x="255" y="162.2">DSI0_D1_N</text>
<text x="255" y="164.7">DSI0_D1_P</text>
<text x="255" y="167.2">GND</text>
<text x="280.7" y="164.7">HDMI1_CLK_N</text>
<text x="280.8" y="162.2">HDMI1_CLK_P</text>
<text x="289.5" y="167.2">GND</text>
<text x="125.5" y="169.8">SD_DAT2</text>
<text x="125.5" y="172.3">GND</text>
<text x="166.1" y="169.8">SD_DAT7</text>
<text x="166.1" y="172.3">SD_DAT6</text>
<text x="186.3" y="173.3">+3.3V</text>
<text x="255" y="169.8">DSI0_C_N</text>
<text x="255" y="172.3">DSI0_C_P</text>
<text x="280.9" y="172.3">HDMI0_TX2_N</text>
<text x="281" y="169.8">HDMI0_TX2_P</text>
<text x="125.5" y="174.9">SD_VDD_Override</text>
<text x="125.5" y="177.4">SD_PWR_ON</text>
<text x="125.5" y="179.9">+5V</text>
<text x="164" y="179.9">GPIO_VREF</text>
<text x="165.6" y="177.4">Reserved</text>
<text x="170.2" y="174.9">GND</text>
<text x="255" y="174.9">GND</text>
<text x="255" y="177.4">DSI1_D0_N</text>
<text x="255" y="179.9">DSI1_D0_P</text>
<text x="280.9" y="179.9">HDMI0_TX1_N</text>
<text x="281" y="177.4">HDMI0_TX1_P</text>
<text x="289.5" y="174.9">GND</text>
<text x="106.5" y="183.8">C1</text>
<text x="125.5" y="182.5">+5V</text>
<text x="125.5" y="185">+5V</text>
<text x="165.2" y="185">I2C_SDA0</text>
<text x="165.3" y="182.5">I2C_SCL0</text>
<text x="255" y="182.5">GND</text>
<text x="255" y="185">DSI1_D1_N</text>
<text x="281" y="185">HDMI0_TX0_P</text>
<text x="289.5" y="182.5">GND</text>
<text x="106.5" y="186.2">100n</text>
<text x="125.5" y="187.6">+5V</text>
<text x="125.5" y="190.1">+5V</text>
<text x="160.9" y="187.6">CM4_3.3V_Out</text>
<text x="160.9" y="190.1">CM4_3.3V_Out</text>
<text x="255" y="187.6">DSI1_D1_P</text>
<text x="255" y="190.1">GND</text>
<text x="280.9" y="187.6">HDMI0_TX0_N</text>
<text x="289.5" y="190.1">GND</text>
<text x="102.1" y="194.2">GND</text>
<text x="125.5" y="192.6">+5V</text>
<text x="125.5" y="195.2">~{WL_nDisable}</text>
<text x="125.5" y="197.7">~{BT_nDisable}</text>
<text x="160.9" y="192.6">CM4_1.8V_Out</text>
<text x="160.9" y="195.2">CM4_1.8V_Out</text>
<text x="166.6" y="197.7">RUN_PG</text>
<text x="191.6" y="192.7">C2</text>
<text x="191.6" y="195.1">100n</text>
<text x="255" y="192.6">DSI1_C_N</text>
<text x="255" y="195.2">DSI1_C_P</text>
<text x="255" y="197.7">GND</text>
<text x="280.7" y="195.2">HDMI0_CLK_N</text>
<text x="280.8" y="192.6">HDMI0_CLK_P</text>
<text x="289.5" y="197.7">GND</text>
<text x="125.5" y="200.3">~{nRPIBOOT}</text>
<text x="125.5" y="202.8">~{PI_LED_nPWR}</text>
<text x="164.6" y="200.3">AnalogIP1</text>
<text x="164.6" y="202.8">AnalogIP0</text>
<text x="255" y="200.3">DSI1_D2_N</text>
<text x="255" y="202.8">DSI1_D2_P</text>
<text x="283.4" y="200.3">DSI1_D3_N</text>
<text x="283.4" y="202.8">DSI1_D3_P</text>
<text x="125.5" y="205.3">Camera_GPIO</text>
<text x="125.5" y="207.9">GLOBAL_EN</text>
<text x="166.1" y="207.9">~{nEXTRST}</text>
<text x="170.2" y="205.3">GND</text>
<text x="255" y="205.3">GND</text>
<text x="255" y="207.9">HDMI0_SDA</text>
<text x="283.1" y="207.9">HDMI0_SCL</text>
<text x="289.5" y="205.3">GND</text>
<text x="114.8" y="214.5">GND</text>
<text x="180.8" y="214.5">GND</text>
<text x="244.3" y="214.5">GND</text>
<text x="300.2" y="214.5">GND</text>
</g>
<g font-size="1.8" fill="#848400">
<text x="96.8" y="88.5">ETH_3N</text>
<text x="96.9" y="86">ETH_3P</text>
<text x="193.2" y="86">ETH_1P</text>
<text x="193.2" y="88.5">ETH_1N</text>
<text x="96.8" y="93.6">ETH_2N</text>
<text x="193.2" y="93.6">ETH_0N</text>
<text x="94.8" y="101.2">ETH_LEDY</text>
<text x="96.9" y="96.1">ETH_2P</text>
<text x="193.2" y="96.1">ETH_0P</text>
<text x="94.6" y="103.7">ETH_LEDG</text>
<text x="193.2" y="141.8">BOOT0</text>
<text x="95.6" y="146.9">UART_RX</text>
<text x="97.9" y="144.4">PA_EN</text>
<text x="193.2" y="144.4">~{RST}</text>
<text x="95.9" y="152">UART_TX</text>
<text x="96.4" y="179.9">5V</text>
<text x="193.2" y="187.6">3.3V</text>
</g>
</svg>
